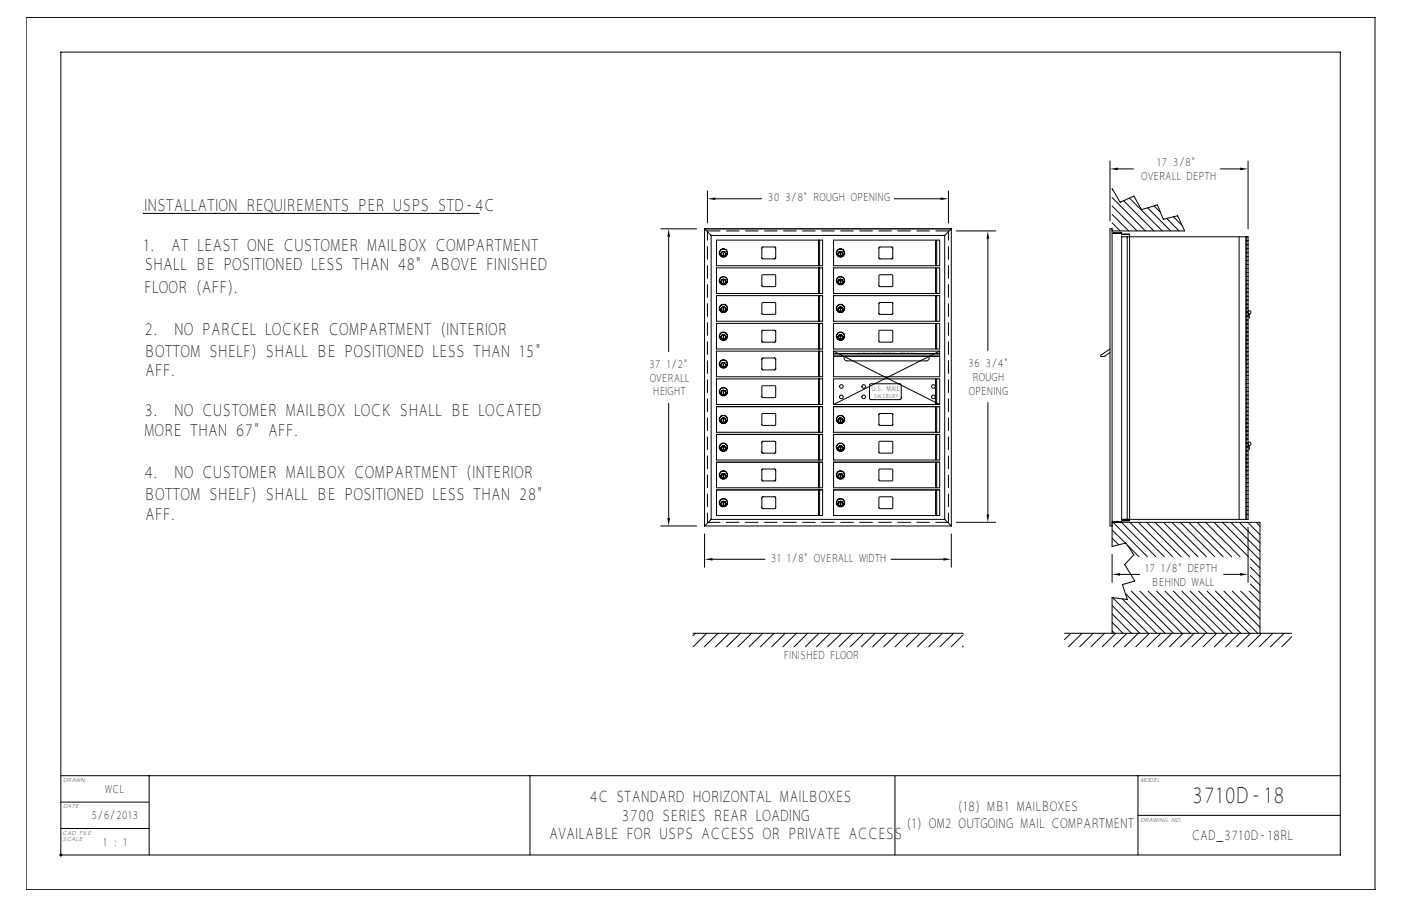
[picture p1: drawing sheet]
<svg xmlns="http://www.w3.org/2000/svg" width="432mm" height="279mm" viewBox="0 0 432 279" stroke-linecap="round" stroke-linejoin="round" font-family="sans-serif">
<g fill="none" stroke="#000" stroke-width=".31">
<path d="M8.1 5.4h415.7v269h-415.7zM218 58.9v9.9M292.3 58.9v9.9M342.1 49.6v18.5M342.8 58.3l.3 .3M342.8 58.1l2.4 4.3 4.3-1.9 2.3 4.1 4.9-1.4 1.8 4.4 4.5-1.1 2.1 4.7h-22.3M344.6 52.1h4.7M376.1 52.1h6.1M384.7 49.6v21M44.4 65.8h-.3h103.7M203.6 70.6h11.1M206.1 73v35.4"/>
<path d="M219.2 72.6v87.6M219.2 72.6h72M220.5 61.3h14.3M220.8 74.1h32.7v7.9h-32.7zM222.9 78l.1 .8zM234.9 76.3h4.1v3.4h-4.1zM252.3 74.1v7.9M252.6 74.1v7.9M256.9 74.1h32.7v7.9h-32.7zM258.6 78h.9M259 78l.1 .8zM259.1 77.5v1"/>
<path d="M271 76.3h4.1v3.4h-4.1zM275.6 61.3h14.3M288.4 74.1v7.9M288.7 74.1v7.9M291.2 72.6v87.6M293.2 70.6h-76v91.6M293.2 70.6h-76l2 2M293.2 70.6v91.6M293.2 70.6l-2 2M294.8 71.2h12.1M304.5 73.7v34.5M342.8 68.7l2.5 2.5"/>
<path d="M342.8 66.1l5.1 5.1M342.8 63.5l7.6 7.7M342.8 60.9l10.2 10.3M343.3 72v-.2h2.4v.5h2.5M345.4 71.8v.2M345.4 71.8v.2h-2.6M345.7 73h39v87.2h-39zM346 72.3v-.1h2.1v.1M346.3 61.9l9.3 9.3M347.4 73v87.2M348.1 61.1l10.1 10.1M348.2 72.3l-.1 88.3h-2.1v-.1"/>
<path d="M353.7 64.1l7.1 7.1M355.7 63.5l1.9 1.9M359.6 67.4l3.8 3.8M361.7 66.9l2.7 2.7M381.9 73v87.2M384.1 73v87.2M384.1 79.1h.6M384.1 77.9h.6M384.1 76.7h.6M384.1 75.5h.6M384.1 74.2h.6M220.8 82.6h32.7v7.9h-32.7z"/>
<path d="M220.8 91.2h32.7v7.9h-32.7zM220.8 99.7h32.7v7.9h-32.7zM222.9 86.6l.1 .7zM222.9 95.2l.1 .7zM234.9 84.8h4.1v3.5h-4.1zM234.9 93.4h4.1v3.5h-4.1zM252.3 82.6v7.9M252.3 91.2v7.9M252.3 99.7v7.9M252.6 82.6v7.9M252.6 91.2v7.9M252.6 99.7v7.9"/>
<path d="M256.9 82.6h32.7v7.9h-32.7zM256.9 91.2h32.7v7.9h-32.7zM256.9 99.7h32.7v7.9h-32.7zM258.6 86.6h.9M258.6 95.1h.9M259 95.2l.1 .7zM259 86.6l.1 .7zM259.1 86.1v.9M259.1 94.6v1M271 84.8h4.1v3.5h-4.1zM271 93.4h4.1v3.5h-4.1zM288.4 82.6v7.9"/>
<path d="M288.4 91.2v7.9M288.4 99.7v7.9M288.7 82.6v7.9M288.7 91.2v7.9M288.7 99.7v7.9M384.1 99.9h.6M384.1 98.7h.6M384.1 97.5h.6M384.1 96.3h.6M384.1 95h.6M384.1 93.8h.6M384.1 92.6h.6"/>
<path d="M384.1 91.4h.6M384.1 90.1h.6M384.1 88.9h.6M384.1 87.7h.6M384.1 86.5h.6M384.1 85.3h.6M384.1 84h.6M384.1 82.8h.6M384.1 81.6h.6M384.1 80.4h.6M384.7 96a.51 .51 0 0 1 .7 0 .51 .51 0 0 1 0 .7 .51 .51 0 0 1-.7 0M385.1 96.8v1.3"/>
<path d="M220.8 108.3h32.7v7.9h-32.7zM220.8 116.8h32.7v7.9h-32.7zM222.9 103.7l.1 .8zM222.9 112.3l.1 .7zM234.9 101.9h4.1v3.5h-4.1zM234.9 119.1h4.1v3.4h-4.1zM234.9 110.5h4.1v3.5h-4.1zM252.3 108.3v7.9M252.3 116.8v7.9M252.6 108.3v7.9M252.6 116.8v7.9M256.9 109.9h32.7"/>
<path d="M256.9 108.3h32.7M256.9 109h32.7M256.9 109.5h32.7M256.9 108.3l32.7 16.4M256.9 108.3v7.9h32.7v-7.9M258.6 103.7h.9M259 103.7v.8l.1-.8M259.1 103.2v1M260.2 109.9a.95 .95 0 0 0 .9 1.4h24.4a.95 .95 0 0 0 .8-1.4M268.1 118.5l9.4-.1 .3 .4-.1 4.1-.4 .3h-9l-.3-.4zM271 101.9h4.1v3.5h-4.1zM288.4 116.8v7.9"/>
<path d="M288.7 116.8v7.9M289.6 108.3l-32.7 16.4M342.1 107.6l-2.9 2.2 1.1 .1 1.8-1.2M384.1 119.5h.6M384.1 118.3h.6M384.1 117h.6M384.1 115.8h.6M384.1 114.6h.6M384.1 113.4h.6M384.1 112.2h.6M384.1 110.9h.6M384.1 109.7h.6"/>
<path d="M384.1 108.5h.6M384.1 107.3h.6M384.1 106h.6M384.1 104.8h.6M384.1 103.6h.6M384.1 102.4h.6M384.1 101.1h.6M206.1 124.4v35.4M220.8 125.4h32.7v7.9h-32.7zM220.8 134h32.7v7.9h-32.7zM222.5 137.9h1M222.9 120.8l.1 .8z"/>
<path d="M222.9 129.4l.1 .7zM222.9 138l.1 .7zM223 137.4v1M234.9 136.2h4.1v3.5h-4.1zM234.9 127.6h4.1v3.5h-4.1zM252.3 125.4v7.9M252.3 134v7.9M252.6 125.4v7.9M252.6 134v7.9M256.9 125.4h32.7v7.9h-32.7zM256.9 134h32.7v7.9h-32.7zM256.9 124.7h32.7"/>
<path d="M256.9 124.7v-7.9h32.7v7.9M258.6 137.9h.9M258.6 129.4h.9M259 129.4l.1 .7zM259 138l.1 .7zM259.1 128.9v.9M259.1 137.4v1M271 136.2h4.1v3.5h-4.1zM271 127.6h4.1v3.5h-4.1zM288.4 125.4v7.9M288.4 134v7.9M288.7 125.4v7.9"/>
<path d="M288.7 134v7.9M304.5 124.1v34.5M384.1 139.1h.6M384.1 137.8h.6M384.1 136.6h.6M384.1 135.4h.6M384.1 134.2h.6M384.1 132.9h.6M384.1 131.7h.6M384.1 130.5h.6M384.1 129.3h.6M384.1 128h.6"/>
<path d="M384.1 126.8h.6M384.1 125.6h.6M384.1 124.4h.6M384.1 123.2h.6M384.1 121.9h.6M384.1 120.7h.6M384.7 136.5a.51 .51 0 0 1 .7 0 .51 .51 0 0 1 0 .7 .51 .51 0 0 1-.7 0M385.1 137.4v1.3M220.8 142.5h32.7v7.9h-32.7zM220.8 151.1h32.7v7.9h-32.7zM222.5 155h1M222.5 146.5h1"/>
<path d="M222.9 155.1l.1 .7zM222.9 146.5l.1 .8zM223 146v1M223 154.5v1M234.9 153.3h4.1v3.5h-4.1zM234.9 144.7h4.1v3.5h-4.1zM252.3 142.5v7.9M252.3 151.1v7.9M252.6 142.5v7.9M252.6 151.1v7.9M256.9 151.1h32.7v7.9h-32.7zM256.9 142.5h32.7v7.9h-32.7z"/>
<path d="M258.6 155h.9M258.6 146.5h.9M259 146.5l.1 .8zM259 155.1l.1 .7zM259.1 146v1M259.1 154.5v1M271 153.3h4.1v3.5h-4.1zM271 144.7h4.1v3.5h-4.1zM288.4 142.5v7.9M288.4 151.1v7.9M288.7 142.5v7.9M288.7 151.1v7.9"/>
<path d="M384.1 158.6h.6M384.1 157.4h.6M384.1 156.2h.6M384.1 154.9h.6M384.1 153.7h.6M384.1 152.5h.6M384.1 151.3h.6M384.1 150.1h.6M384.1 148.8h.6M384.1 147.6h.6M384.1 146.4h.6M384.1 145.2h.6"/>
<path d="M384.1 143.9h.6M384.1 142.7h.6M384.1 141.5h.6M384.1 140.3h.6M203.6 162.2h11.1M217.2 162.2h76M217.2 164.7v10.2M219.2 160.2h72M219.2 160.2l-2 2M219.6 172.5h16.1M274.6 172.5h16.2M291.2 160.2l2 2"/>
<path d="M293.2 164.7v10.2M294.8 161.1h12.1M342.8 166l2 2M342.8 163.4l4.1 4.1M342.8 162.2h-.7v-91.6h.7v97.9l4.2-1 2.5 3.6-2.9 3 3.2 5.1-3.9 1.1 1.6 4.6-4.7-.6v11M342.8 171v8.6M342.8 161.1h45.5v34.2M343 161.1l10.6 10.6M343.3 160.8v.2h2.1v-.2M345.2 177.1h6.1M345.6 161.1l10.6 10.6M347.4 168.1l3.7 3.6"/>
<path d="M348.2 160.5h-2.5v.5l-2.9-.2M348.2 161.1l10.6 10.6M350.8 161.1l10.6 10.6M353.4 161.1l10.6 10.6M356 161.1l10.6 10.6M358.6 161.1l10.6 10.6M361.2 161.1l10.6 10.6M363.8 161.1l10.6 10.6M366.4 161.1l10.6 10.6M369 161.1l10.6 10.6M371.6 161.1l10.6 10.6M374.2 161.1l10.6 10.6"/>
<path d="M376.8 161.1l11.5 11.6M377.2 177.1h5M379.4 161.1l8.9 9M382 161.1l6.3 6.4M384.5 161.1l3.8 3.8M384.7 162.6v17M385.4 177.5l2.9 2.9M385.4 174.9l2.9 2.9M385.4 172.3l2.9 2.9M387.1 161.1l1.2 1.2M213.6 195.3h83.3M214.3 195.3l-.7 .8"/>
<path d="M217.8 195.3l-4.2 4.2M221.3 195.3l-4.2 4.2M224.7 195.3l-4.2 4.2M228.2 195.3l-4.2 4.2M231.6 195.3l-4.2 4.2M235.1 195.3l-4.2 4.2M238.5 195.3l-4.1 4.2M242 195.3l-4.2 4.2M245.5 195.3l-4.2 4.2M248.9 195.3l-4.2 4.2M252.4 195.3l-4.2 4.2M255.8 195.3l-4.1 4.2"/>
<path d="M259.3 195.3l-4.2 4.2M262.8 195.3l-4.2 4.2M266.2 195.3l-4.2 4.2M269.7 195.3l-4.2 4.2M273.1 195.3l-4.1 4.2M276.6 195.3l-4.2 4.2M280.1 195.3l-4.2 4.2M283.5 195.3l-4.2 4.2M287 195.3l-4.2 4.2M290.4 195.3l-4.2 4.2M293.9 195.3l-4.2 4.2M296.9 195.8l-3.7 3.7"/>
<path d="M296.9 199.2l-.3 .3M328.1 195.3h70M330 195.3l-1.9 2M333.5 195.3l-4.2 4.2M337 195.3l-4.2 4.2M340.4 195.3l-4.2 4.2M342.8 194.5l.7 .8M342.8 191.9l3.3 3.4M342.8 189.3l5.9 6M342.8 186.7l8.5 8.6M342.9 184.3l11 11M343.9 195.3l-4.2 4.2"/>
<path d="M345.9 184.7l10.6 10.6M346.9 183.1l12.2 12.2M347.3 195.3l-4.2 4.2M348.7 182.3l13 13M350.8 195.3l-4.2 4.2M351.3 182.3l13 13M353.9 182.3l13 13M354.2 195.3l-4.1 4.2M356.5 182.3l13 13M357.7 195.3l-4.2 4.2M359.1 182.3l13 13M361.2 195.3l-4.2 4.2"/>
<path d="M361.7 182.3l13 13M364.3 182.3l13 13M364.6 195.3l-4.2 4.2M366.8 182.3l13.1 13M368.1 195.3l-4.2 4.2M369.4 182.3l13 13M371.5 195.3l-4.1 4.2M372 182.3l13 13M374.6 182.3l13 13M375 195.3l-4.2 4.2M377.2 182.3l11.1 11.1M378.5 195.3l-4.2 4.2"/>
<path d="M379.8 182.3l8.5 8.5M381.9 195.3l-4.2 4.2M382.4 182.3l5.9 5.9M385 182.3l3.3 3.3M385.4 195.3l-4.2 4.2M385.4 180.1l2.9 2.9M388.8 195.3l-4.1 4.2M392.3 195.3l-4.2 4.2M395.8 195.3l-4.2 4.2M398.1 196.4l-3.1 3.1M18.8 239.2h144.5M46 239.2v24.5"/>
<path d="M163.3 239.2h112.5v24.5M163.3 239.2v24.5M275.8 239.2h137.3M350.7 239.2v24.5M18.8 255.5h27.2M18.8 247.4h27.2M53.8 243.6l1-.6 .9-.2h55.3a2.68 2.68 0 0 1 2.6 2.7v6.3a2.68 2.68 0 0 1-2.6 2.7h-55.3a2.68 2.68 0 0 1-2.7-2.7v-6.7zM54.1 243.9l.9-.6 .7-.1h55.3a2.3 2.3 0 0 1 2.3 2.3v6.3a2.3 2.3 0 0 1-2.3 2.3h-55.3a2.3 2.3 0 0 1-2.3-2.3v-6.7zM54.3 244.2l1.4-.6h55.3a1.91 1.91 0 0 1 1.9 1.9v6.3a1.91 1.91 0 0 1-1.9 1.9h-55.3a1.91 1.91 0 0 1-1.9-1.9v-6.3zM55 244.8l.7-.3h55.3l.6 .3 .3 .7v6.3l-.3 .7-.6 .3h-55.3l-.7-.3-.3-.7v-6.3zM55.1 249.8h1.2M55.1 249.4h5.9"/>
<path d="M55.1 246h56.5M55.1 245.6h56.5M55.1 251.7h56.5M55.1 251.4h56.5M55.1 246.4h1.7M55.1 246.8h1.4M55.1 247.2h1.3M55.1 247.5h1.2M55.1 247.9h1.2M55.1 248.3h1.2M55.1 248.7h1.4M55.1 249.1h1.6"/>
<path d="M55.1 250.2h1.3M55.1 250.6h1.4M55.1 251h1.8M55.1 245.2h56.4M55.1 252.1h56.4M55.6 244.9h55.5M55.6 252.4h55.5M55.7 244.9l-.4 .2-.2 .4v6.3l.2 .4 .4 .2M56.3 249.4a1.48 1.48 0 0 0 1.4 1.9M56.5 249.4l.2 1.1 .7 .5h3.9a1.52 1.52 0 0 0 1.2-1.4 1.52 1.52 0 0 0-1.2-1.5h-2.9l-.3-.3 .3-.3h2.3l.3 .4h1.5l-.1-1-.5-.5-4.2-.1a1.52 1.52 0 0 0-1.2 1.5 1.52 1.52 0 0 0 1.2 1.5h3l.3 .3-.3 .3h-2.3l-.3-.5M57.7 246.1a1.73 1.73 0 0 0-1.4 1.7 1.73 1.73 0 0 0 1.4 1.7M58.2 249.8h2.6"/>
<path d="M58.3 247.8h2.4M61.3 246.1a1.54 1.54 0 0 1 1.4 2h-.6l.4 .5 .2 1.1 1.9-3.5M62.2 246.4h2.3M62.3 248.3h1.2M62.5 246.8h1.8M62.6 248.7h.7M62.7 247.2h1.4M62.7 249.1h.4M62.7 247.5h1.2M62.7 247.9h1M64.2 251.1l.4-.9h2.7l.5 .9M64.2 251h3.5"/>
<path d="M64.4 250.6h3.1M64.8 246.3h2.4l2.5 4.7h-1.7l-.7-1.1h-2.7l-.6 1.1h-1.8zM66 247.3l.7 1.4h-1.5zM66 247.7l.3 .6h-.6zM67.3 246.2l2.4 4.4v-4.3M67.5 246.4h2.2M67.7 246.8h2M67.9 247.2h1.8M68.1 247.5h1.6M68.3 247.9h1.4M68.5 248.3h1.2M68.7 248.7h1"/>
<path d="M68.9 249.1h.8M69.1 249.4h.6M69.3 249.8h.4M69.9 246.3h1.5v3.6h3.9v1.1h-5.4zM71.6 246.8h3.9M71.6 247.2h3.7M71.6 247.5h3.7M71.6 247.9h3.7M71.6 248.3h3.7M71.6 248.7h3.8M75.5 251v-.4l.5 .5 .7 .2M75.8 246.4h-4.2v3h3.7"/>
<path d="M75.8 246.6l.9-.3h3.9l.7 .6 .2 1h-1.6l-.3-.4h-2.3l-.3 .3 .3 .3h3a1.52 1.52 0 0 1 1.2 1.5 1.52 1.52 0 0 1-1.2 1.4l-4.2-.1-.5-.4-.1-1.1h1.5l.3 .5h2.3l.3-.3-.3-.3h-2.9a1.56 1.56 0 0 1-.9-2.7zM76.7 246.1a1.75 1.75 0 0 0-1.5 1.2 1.75 1.75 0 0 0 .5 1.8h-4.1M77.2 249.8h2.6M77.4 249.4h2.2M77.5 247.5h2.1M77.5 247.9h2.1M80.3 246.1a1.54 1.54 0 0 1 1.4 2h-.7a1.77 1.77 0 0 1 .7 1.8 1.77 1.77 0 0 1-1.4 1.4M81.1 251h1.1M81.2 246.4h1M81.3 248.3h.9M81.5 250.6h.7M81.5 246.8h.7"/>
<path d="M81.5 248.7h.7M81.6 250.2h.6M81.6 247.2h.6M81.7 249.1h.5M81.7 249.8h.5M81.7 249.4h.5M81.7 247.5h.5M81.7 247.9h.5M82.2 246.3v4.7M84 247.4h2.6l.3 .4-.3 .3h-2.6zM84 249.2h2.6l.3 .4-.3 .3h-2.6zM84.2 247.6l2.5 .1-2.5 .2z"/>
<path d="M84.2 249.4l2.5 .2-2.5 .1zM87.1 246.1a1.62 1.62 0 0 1 1.3 2.4 1.69 1.69 0 0 1-1.2 2.8M87.1 246.3a1.44 1.44 0 0 1 1 2.3 1.49 1.49 0 0 1-.9 2.4h-4.8v-4.7h4.8M88 246.4h1.2M88.1 251h1.7M88.3 246.8h.9M88.4 250.6h1M88.5 248.3h.7M88.5 248.7h.7M88.5 247.2h.7M88.5 247.9h.7M88.5 247.5h.7"/>
<path d="M88.6 250.2h.7M88.6 249.1h.6M88.6 249.8h.6M88.6 249.4h.6M89.2 246.3v3.6a1.4 1.4 0 0 0 1.4 1.4M89.4 246.3h1.6v3.3l.3 .3 3-.1 .1-3.5h1.5l-.1 4.2-.5 .4-.6 .1-4.7-.1-.4-.4-.2-.6zM91.2 246.3l.1 3.4h2.9v-3.4M91.2 249.4h3M91.2 246.4h3M91.2 246.8h3M91.2 247.2h3M91.2 247.5h3"/>
<path d="M91.2 247.9h3M91.2 248.3h3M91.2 248.7h3M91.2 249.1h3M95.6 251h1.2M95.9 250.6h.9M96.1 250.2h.7M96.1 246.3v3.6a1.4 1.4 0 0 1-1.4 1.4M96.1 249.8h.7M96.1 249.4h.7M96.1 246.4h.7M96.1 246.8h.7"/>
<path d="M96.1 247.2h.7M96.1 247.5h.7M96.1 247.9h.7M96.1 248.3h.7M96.1 248.7h.7M96.1 249.1h.7M96.8 246.3v4.7M98.6 247.4h2.7l.2 1.1-.3 .2h-2.6zM98.8 247.6h2.4l.1 .8-2.5 .1zM98.8 247.9h2.5M98.8 248.3h2.5M98.8 250.2h2.5"/>
<path d="M98.8 250.6h2.5M98.8 251h2.5M101.3 250.2l-2.5-.1v.9M101.3 250.2v.8M101.8 246.1a1.4 1.4 0 0 1 1.4 1.4v1.1l1.6 .1M102.9 246.4l2.7 3.2v1.4M103 248.6v.2a.48 .48 0 0 0-.3 .5 .48 .48 0 0 0 .3 .4v1.3h-1.5v-.9l-.3-.2h-2.6v1.1h-1.6v-4.7h4.8l.9 .3a2.15 2.15 0 0 1 .3 2M103 246.3h2l1.6 1.8 1.6-1.8h2l-2.8 3.2v1.5h-1.6v-1.5zM103.1 249.4h2.4M103.1 249.1h2.1M103.2 247.2h.3M103.2 249.8h2.4"/>
<path d="M103.2 248.6l-.2 .7 .2 1.7M103.2 247.5h.6M103.2 247.9h1M103.2 248.3h1.3M103.2 250.2h2.4M103.2 250.6h2.4M103.2 251h2.4M105.2 246.1l1.4 1.6 1.4-1.6M105.4 246.4h2.4M105.8 246.8h1.7M106.1 247.2h1M106.4 247.5h.4"/>
<path d="M107.6 249.8h4M107.6 250.2h4M107.6 250.6h4M107.6 251h4M107.7 249.4h3.9M108 249.1h3.6M108.4 248.7h3.2M108.7 248.3h2.9M109 247.9h2.6M109.4 247.5h2.2M109.7 247.2h1.9M110 246.8h1.6"/>
<path d="M111 244.9l.4 .2 .2 .4v6.3l-.2 .4-.4 .2M111.6 246.4h-1.2l-2.8 3.2v1.4M350.7 251.4h62.4M18.3 263.7h394.8v-247.6h-394.3v248.1"/>
<circle cx="223" cy="78" r="1.28"/>
<circle cx="223" cy="78.3" r=".73"/>
<circle cx="223" cy="78.3" r=".7"/>
<circle cx="223" cy="78" r="1.19"/>
<circle cx="223" cy="78.3" r=".76"/>
<circle cx="259.1" cy="78.3" r=".76"/>
<circle cx="259.1" cy="78" r="1.19"/>
<circle cx="259.1" cy="78.3" r=".73"/>
<circle cx="259.1" cy="78.3" r=".7"/>
<circle cx="259.1" cy="78" r="1.28"/>
<circle cx="223" cy="86.6" r="1.19"/>
<circle cx="223" cy="95.4" r=".7"/>
<circle cx="223" cy="86.9" r=".7"/>
<circle cx="223" cy="86.6" r="1.28"/>
<circle cx="223" cy="86.9" r=".76"/>
<circle cx="223" cy="95.4" r=".76"/>
<circle cx="223" cy="95.1" r="1.19"/>
<circle cx="223" cy="95.1" r="1.28"/>
<circle cx="223" cy="86.9" r=".73"/>
<circle cx="223" cy="95.4" r=".73"/>
<circle cx="259.1" cy="95.4" r=".76"/>
<circle cx="259.1" cy="86.6" r="1.19"/>
<circle cx="259.1" cy="95.1" r="1.19"/>
<circle cx="259.1" cy="95.4" r=".73"/>
<circle cx="259.1" cy="95.4" r=".7"/>
<circle cx="259.1" cy="86.6" r="1.28"/>
<circle cx="259.1" cy="95.1" r="1.28"/>
<circle cx="259.1" cy="86.9" r=".76"/>
<circle cx="259.1" cy="86.9" r=".7"/>
<circle cx="259.1" cy="86.9" r=".73"/>
<circle cx="223" cy="103.7" r="1.19"/>
<circle cx="223" cy="112.2" r="1.19"/>
<circle cx="223" cy="112.5" r=".7"/>
<circle cx="223" cy="104" r=".7"/>
<circle cx="223" cy="103.7" r="1.28"/>
<circle cx="223" cy="112.2" r="1.28"/>
<circle cx="223" cy="104" r=".76"/>
<circle cx="223" cy="112.5" r=".76"/>
<circle cx="223" cy="104" r=".73"/>
<circle cx="223" cy="112.5" r=".73"/>
<circle cx="259.1" cy="104" r=".76"/>
<circle cx="259.1" cy="104" r=".73"/>
<circle cx="259.1" cy="103.7" r="1.19"/>
<circle cx="259.1" cy="104" r=".7"/>
<circle cx="259.1" cy="103.7" r="1.28"/>
<circle cx="259.3" cy="119.2" r=".56"/>
<circle cx="266.2" cy="119.2" r=".56"/>
<circle cx="287.7" cy="119.2" r=".56"/>
<circle cx="223" cy="129.7" r=".7"/>
<circle cx="223" cy="121.1" r=".7"/>
<circle cx="223" cy="129.7" r=".76"/>
<circle cx="223" cy="121.1" r=".76"/>
<circle cx="223" cy="120.8" r="1.19"/>
<circle cx="223" cy="129.4" r="1.19"/>
<circle cx="223" cy="129.4" r="1.28"/>
<circle cx="223" cy="120.8" r="1.28"/>
<circle cx="223" cy="129.7" r=".73"/>
<circle cx="223" cy="121.1" r=".73"/>
<circle cx="223" cy="138.2" r=".76"/>
<circle cx="223" cy="138.2" r=".73"/>
<circle cx="223" cy="137.9" r="1.19"/>
<circle cx="223" cy="138.2" r=".7"/>
<circle cx="223" cy="137.9" r="1.28"/>
<circle cx="259.1" cy="129.7" r=".76"/>
<circle cx="259.1" cy="129.7" r=".73"/>
<circle cx="259.1" cy="137.9" r="1.19"/>
<circle cx="259.1" cy="129.4" r="1.19"/>
<circle cx="259.1" cy="129.7" r=".7"/>
<circle cx="259.1" cy="137.9" r="1.28"/>
<circle cx="259.1" cy="138.2" r=".76"/>
<circle cx="259.1" cy="138.2" r=".7"/>
<circle cx="259.1" cy="129.4" r="1.28"/>
<circle cx="259.1" cy="138.2" r=".73"/>
<circle cx="259.3" cy="122.4" r=".56"/>
<circle cx="266.2" cy="122.4" r=".56"/>
<circle cx="287.7" cy="122.4" r=".56"/>
<circle cx="223" cy="146.8" r=".73"/>
<circle cx="223" cy="155.3" r=".73"/>
<circle cx="223" cy="155.3" r=".76"/>
<circle cx="223" cy="146.8" r=".76"/>
<circle cx="223" cy="155" r="1.19"/>
<circle cx="223" cy="146.5" r="1.19"/>
<circle cx="223" cy="146.8" r=".7"/>
<circle cx="223" cy="155.3" r=".7"/>
<circle cx="223" cy="146.5" r="1.28"/>
<circle cx="223" cy="155" r="1.28"/>
<circle cx="259.1" cy="155" r="1.19"/>
<circle cx="259.1" cy="146.5" r="1.19"/>
<circle cx="259.1" cy="146.5" r="1.28"/>
<circle cx="259.1" cy="155" r="1.28"/>
<circle cx="259.1" cy="155.3" r=".76"/>
<circle cx="259.1" cy="146.8" r=".76"/>
<circle cx="259.1" cy="155.3" r=".7"/>
<circle cx="259.1" cy="146.8" r=".7"/>
<circle cx="259.1" cy="155.3" r=".73"/>
<circle cx="259.1" cy="146.8" r=".73"/>
</g>
<path d="M342.1 52.1l2.5-.4v.8zM382.2 51.7l2.5 .4-2.5 .4zM206.1 70.6l.4 2.4h-.8zM218 61.3l2.5-.4v.8zM289.9 60.9l2.4 .4-2.4 .4zM304.5 71.2l.4 2.5h-.8zM205.7 159.8h.8l-.4 2.4zM304.1 158.6h.8l-.4 2.5zM217.2 172.5l2.4-.4v.8zM290.8 172.1l2.4 .4-2.4 .4zM342.8 177.1l2.4-.4v.8zM382.2 176.7l2.5 .4-2.5 .4z" fill="#000"/>
<path d="M218 71.2h74.3M218 161.1h74.3" fill="none" stroke="#000" stroke-width=".31" stroke-dasharray="3.9 2"/>
<path d="M218 161.1v-89.9M292.3 161.1v-89.9" fill="none" stroke="#000" stroke-width=".31" stroke-dasharray="3.9 2" stroke-dashoffset="1"/>
<path d="M46.9 240.1h115.4v21.9h-115.4z" fill-rule="evenodd" fill="#fff"/>
<text font-size="6.9" x="367.3" y="247.8">3710D-18</text>
<g font-size="5.2">
<text x="44.4" y="65.1">INSTALLATION REQUIREMENTS PER USPS STD-4C</text>
<text x="44.1" y="77.3">1.</text>
<text x="52.8" y="77.3">AT LEAST ONE CUSTOMER MAILBOX COMPARTMENT</text>
<text x="44.5" y="83.4">SHALL BE POSITIONED LESS THAN 48&quot; ABOVE FINISHED</text>
<text x="44.4" y="90.2">FLOOR (AFF).</text>
<text x="44.5" y="103.2">2.</text>
<text x="53.7" y="103.2">NO PARCEL LOCKER COMPARTMENT (INTERIOR</text>
<text x="44.4" y="110">BOTTOM SHELF) SHALL BE POSITIONED LESS THAN 15&quot;</text>
<text x="44.8" y="116.1">AFF.</text>
<text x="44.5" y="128.3">3.</text>
<text x="53.7" y="128.3">NO CUSTOMER MAILBOX LOCK SHALL BE LOCATED</text>
<text x="44.4" y="134.4">MORE THAN 67&quot; AFF.</text>
<text x="44.5" y="147.4">4.</text>
<text x="53.7" y="147.4">NO CUSTOMER MAILBOX COMPARTMENT (INTERIOR</text>
<text x="44.4" y="154.2">BOTTOM SHELF) SHALL BE POSITIONED LESS THAN 28&quot;</text>
<text x="44.8" y="160.3">AFF.</text>
</g>
<g font-size="4.8">
<text x="181.8" y="247.5">4C STANDARD HORIZONTAL MAILBOXES</text>
<text x="191.6" y="253.2">3700 SERIES REAR LOADING</text>
<text x="169.2" y="258.9">AVAILABLE FOR USPS ACCESS OR PRIVATE ACCESS</text>
</g>
<g font-size="4.1">
<text x="295.2" y="250">(18) MB1 MAILBOXES</text>
<text x="279.4" y="255.4">(1) OM2 OUTGOING MAIL COMPARTMENT</text>
<text x="367.2" y="259">CAD_3710D-18RL</text>
</g>
<g font-size="3.5">
<text x="356.6" y="51.3">17 3/8&quot;</text>
<text x="351.7" y="55.6">OVERALL DEPTH</text>
<text x="236.7" y="62.1">30 3/8&quot; ROUGH OPENING</text>
<text x="200.1" y="113.5">37 1/2&quot;</text>
<text x="298.4" y="113.3">36 3/4&quot;</text>
<text x="200.2" y="117.8">OVERALL</text>
<text x="299.8" y="117.6">ROUGH</text>
<text x="201.2" y="121.9">HEIGHT</text>
<text x="298.6" y="121.7">OPENING</text>
<text x="237.6" y="173.3">31 1/8&quot; OVERALL WIDTH</text>
<text x="352.8" y="176.3">17 1/8&quot; DEPTH</text>
<text x="354.9" y="180.6">BEHIND WALL</text>
<text x="241.6" y="203.1">FINISHED FLOOR</text>
<text x="32.4" y="244.5">WCL</text>
<text x="28.2" y="252.6">5/6/2013</text>
<text x="31.7" y="260.8">1 : 1</text>
</g>
<text font-size="2.2" x="268.6" y="120.6">U.S. MAIL</text>
<g font-size="1.8">
<text x="19.5" y="241.2">DRAWN</text>
<text x="351.5" y="241.2">MODEL</text>
<text x="19.5" y="249.3">DATE</text>
<text x="19.2" y="257.5">CAD FILE</text>
<text x="351.5" y="253.4">DRAWING NO.</text>
<text x="19.3" y="259.5">SCALE</text>
</g>
<text font-size="1.7" x="269.4" y="122.6">SALSBURY</text>
<g font-size=".5">
<text x="264.7" y="108.8">OUTGOING</text>
<text x="277.4" y="108.8">MAIL</text>
</g>
</svg>
